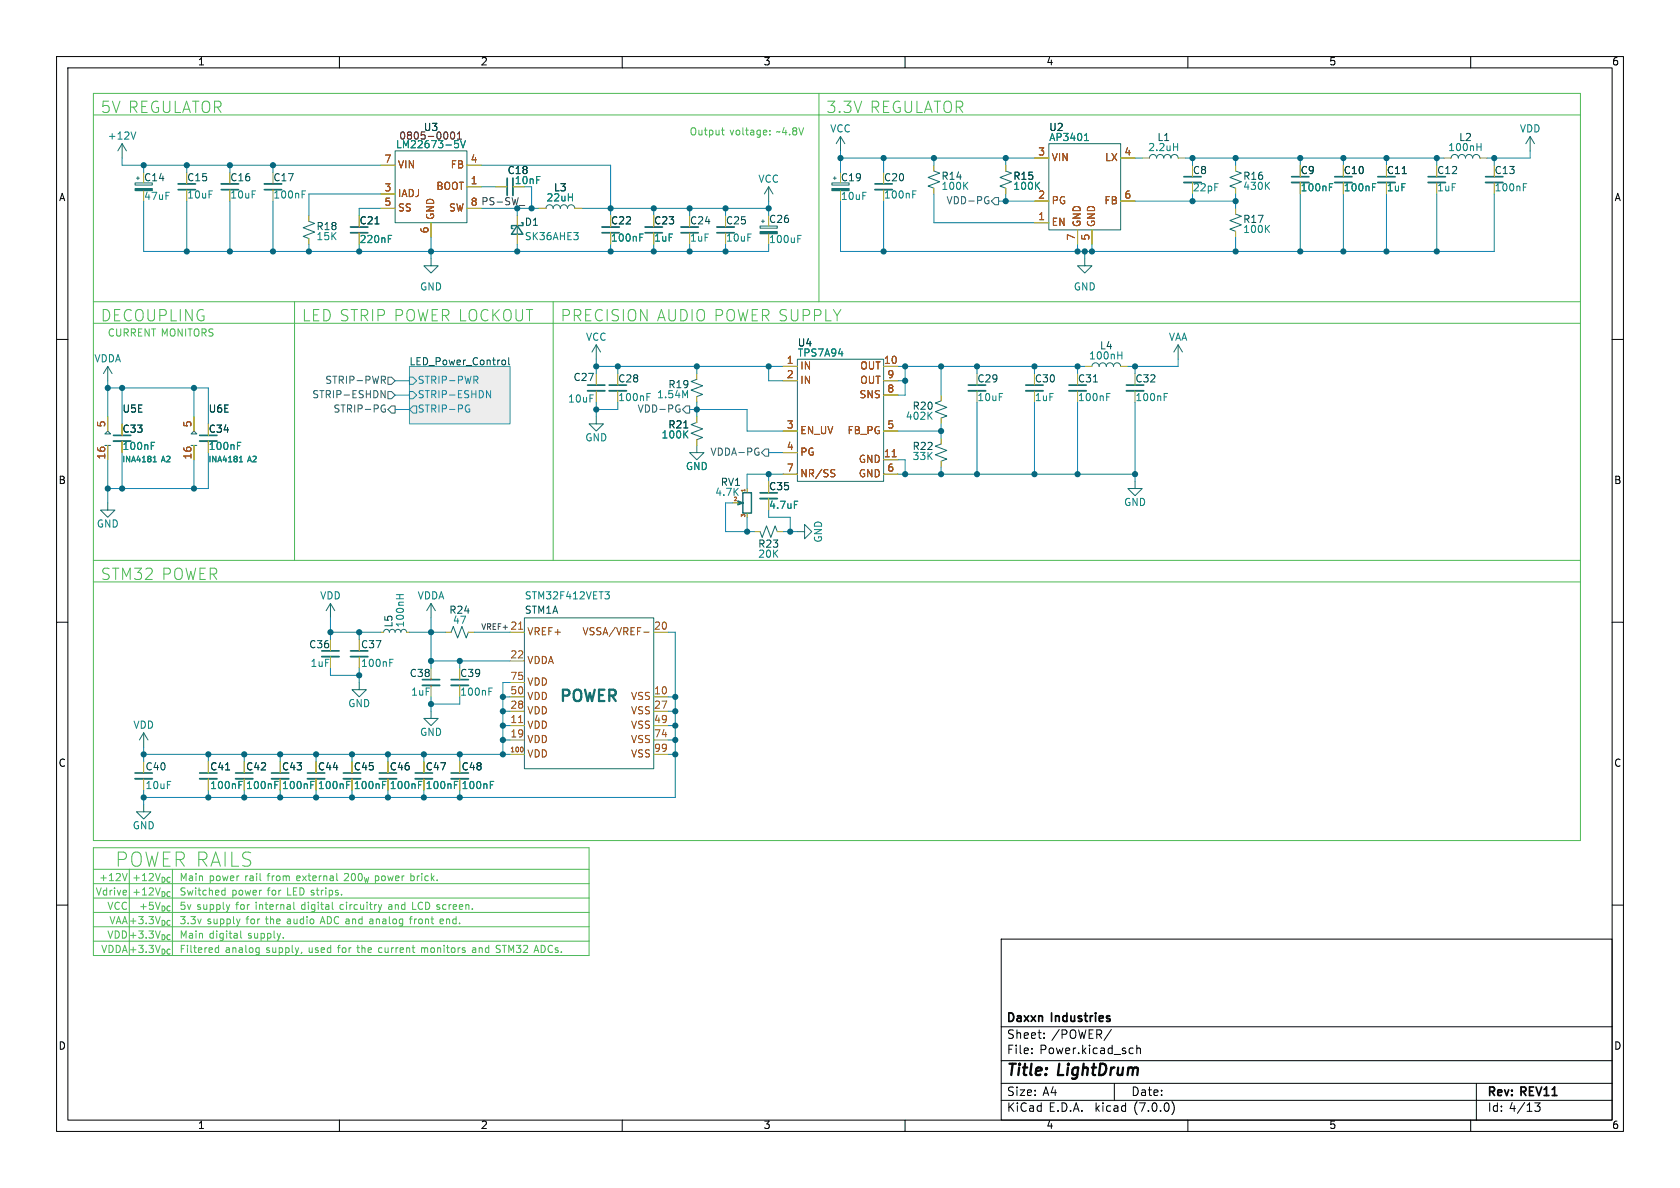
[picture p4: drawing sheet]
<svg xmlns="http://www.w3.org/2000/svg" width="297mm" height="210mm" viewBox="0 0 297 210" stroke-linecap="round" stroke-linejoin="round" font-family="sans-serif">
<g fill="none" stroke="#000" stroke-width=".18">
<path d="M10 10h277v190h-277zM12 12h273v186h-273zM60 10v2M110 10v2M160 10v2M210 10v2M260 10v2M10 60h2M285 60h2M10 110h2M285 110h2M10 160h2"/>
<path d="M285 160h2M177 166h108v32h-108zM60 198v2M110 198v2M160 198v2M177 194.5h108M177 191.5h108M177 187.5h108M177 181.5h108M182.4 186.1v.2M182.4 185.3v.2M184.6 183.4v.2"/>
<path d="M184.6 182.6v.2M196.5 182l-1.3 1.9M197 191.5v3M199.9 185.3h.4M200.3 186.2l-.4 .1M201 185.4l.2-.1h.3l.1 1M201 184.8v1.5M207.2 194.7a1.72 1.72 0 0 1 0 2.3M210 198v2M260 198v2M261 191.5v6.5M272.3 195l-.5 .5 .4 .2v.6l-.2 .2-.6-.1"/>
</g>
<path d="M72.4 64.8h17.8v10.1h-17.8z" fill="#ededed" stroke="#ededed" stroke-width=".18"/>
<path d="M72.4 64.8h17.8v10.1h-17.8z" fill="none" stroke="#2eb2b1" stroke-width=".18"/>
<path d="M72.4 66.7h.6l.7 .6-.7 .6h-.6zM72.4 69.2h.6l.7 .7-.7 .6h-.6zM73 71.8h.7v1.2h-.7l-.6-.6zM82.7 71.6h.3M82.8 72.3h.2v.4l-.3 .2M84.1 67.2l.4 .6M84.3 66.5l.2 .2-.1 .4-.1 .1M86 69l.7 1.3v-1.3" fill="none" stroke="#335faa" stroke-width=".18"/>
<path d="M89 63.6l.3 .1 .1 .2-.1 .5-.3 .1M89.9 63.2v1.1l.2 .2" fill="none" stroke="#005550" stroke-width=".18"/>
<g fill="none" stroke="#187164" stroke-width=".33">
<path d="M31.5 32.5h3M39.1 32.5h3.1M46.7 32.5h3.1M90.7 31.5v3M154.7 33.5h3M209.3 32.3h3M228.3 32.3h3.1M236 32.3h3M243.6 32.3h3M252.5 32.3h3M262.6 32.3h3.1M62 40.1h3"/>
<path d="M106.4 40.1h3.1M114 40.1h3.1M120.4 40.1h3M126.7 40.1h3.1M20.1 78h3M35.3 78h3.1M103.9 69.1h3M107.7 69.1h3M171.2 69.1h3M181.4 69.1h3M189 69.1h3M199.1 69.1h3.1"/>
<path d="M134.4 88.1h3M56.9 116.1h3M62 116.1h3M23.9 137.7h3M35.3 137.7h3.1M41.7 137.7h3M48 137.7h3.1M54.4 137.7h3M60.7 137.7h3.1M67.1 137.7h3M73.4 137.7h3.1M74.7 121.2h3"/>
<path d="M79.8 137.7h3M79.8 121.2h3"/>
</g>
<g fill="none" stroke="#187164" stroke-width=".3">
<path d="M31.5 33.5h3M39.1 33.5h3.1M46.7 33.5h3.1M89.7 31.5v3M154.7 32.5h3M209.3 31.2h3M228.3 31.2h3.1M236 31.2h3M243.6 31.2h3M252.5 31.2h3M262.6 31.2h3.1M62 41.1h3"/>
<path d="M106.4 41.1h3.1M114 41.1h3.1M120.4 41.1h3M126.7 41.1h3.1M20.1 77h3M35.3 77h3.1M103.9 68.1h3M107.7 68.1h3M171.2 68.1h3M181.4 68.1h3M189 68.1h3M199.1 68.1h3.1"/>
<path d="M134.4 87.1h3M56.9 115.1h3M62 115.1h3M23.9 136.7h3M35.3 136.7h3.1M41.7 136.7h3M48 136.7h3.1M54.4 136.7h3M60.7 136.7h3.1M67.1 136.7h3M73.4 136.7h3.1M74.7 120.1h3"/>
<path d="M79.8 136.7h3M79.8 120.1h3"/>
</g>
<g fill="none" stroke="#187164" stroke-width=".18">
<path d="M21.6 25.4l-.8 1.3M21.6 25.4v2.5M21.6 25.4l.8 1.3M23.9 32.3h3v.4h-3zM24.1 31.5h.5M24.4 31.2v.6M54.6 39.1l1 .4-2 .8 2 .7-2 .8 1 .4M69.8 26.7h12.7v12.7h-12.7zM91.4 39.9v1.5M96.5 36.8a.64 .64 0 0 1 .7-.6 .64 .64 0 0 1 .6 .6 .64 .64 0 0 1 .6-.6 .64 .64 0 0 1 .7 .6 .64 .64 0 0 1 .6-.6 .64 .64 0 0 1 .6 .6 .64 .64 0 0 1 .7-.6 .64 .64 0 0 1 .6 .6M134.4 40h3v.3h-3zM134.6 39.1h.5"/>
<path d="M134.9 38.9v.5M135.9 33l-.8 1.3M135.9 33v2.6M135.9 33l.8 1.3M147.1 32.3h3v.4h-3zM147.3 31.5h.5M147.6 31.2v.6M148.6 24.1l-.8 1.3M148.6 24.1v2.6M148.6 24.1l.8 1.3M165.1 30.2l1 .4-2 .8 2 .7-2 .8 1 .4M177.8 30.2l1 .4-2 .8 2 .7-2 .8 1 .4"/>
<path d="M185.4 25.4h12.7v15.2h-12.7zM203.2 27.9a.64 .64 0 0 1 .6-.6 .64 .64 0 0 1 .7 .6 .64 .64 0 0 1 .6-.6 .64 .64 0 0 1 .6 .6 .64 .64 0 0 1 .7-.6 .64 .64 0 0 1 .6 .6 .64 .64 0 0 1 .6-.6 .64 .64 0 0 1 .7 .6M218.4 30.2l1.1 .4-2.1 .8 2.1 .7-2.1 .8 1 .4M218.4 37.8l1.1 .4-2.1 .8 2.1 .8-2.1 .7 1 .4M256.5 27.9a.64 .64 0 0 1 .7-.6 .64 .64 0 0 1 .6 .6 .64 .64 0 0 1 .6-.6 .64 .64 0 0 1 .7 .6 .64 .64 0 0 1 .6-.6 .64 .64 0 0 1 .6 .6 .64 .64 0 0 1 .7-.6 .64 .64 0 0 1 .6 .6M270.5 24.1l-.8 1.3M270.5 24.1v2.6M270.5 24.1l.8 1.3M76.2 45.7v1.3h1.3l-1.3 1.3-1.3-1.3h1.3M191.8 45.7v1.3h1.2l-1.2 1.3-1.3-1.3h1.3M18.5 78.7h1.1M19 76.2l.6 .5h-1.1z"/>
<path d="M19 64.8l-.7 1.2M19 64.8v2.5M19 64.8l.8 1.2M33.8 76.7l.5-.5 .5 .5zM33.8 78.7h1M105.4 73.7v1.2h-1.3l1.3 1.3 1.3-1.3h-1.3M105.4 61l-.8 1.2M105.4 61v2.5M105.4 61l.8 1.2M123.2 74.7l-1 .4 2 .7-2 .8 2 .7-1 .4M123.2 67.1l-1 .3 2 .8-2 .8 2 .7-1 .4M123.2 78.7v1.3h-1.3l1.3 1.3 1.3-1.3h-1.3"/>
<path d="M141 63.5h15.2v21.6h-15.2zM166.4 70.9l-1 .3 2 .8-2 .8 2 .7-1 .4M166.4 78.5l-1 .4 2 .7-2 .8 2 .8-1 .3M193 64.8a.64 .64 0 0 1 .7-.7 .64 .64 0 0 1 .6 .7 .64 .64 0 0 1 .6-.7 .64 .64 0 0 1 .7 .7 .64 .64 0 0 1 .6-.7 .64 .64 0 0 1 .6 .7 .64 .64 0 0 1 .7-.7 .64 .64 0 0 1 .6 .7M208.3 61l-.8 1.2M208.3 61v2.5M208.3 61l.7 1.2M19 88.9v1.3h1.3l-1.3 1.2-1.2-1.2h1.2M134.4 94l.3 1 .8-2 .8 2 .7-2 .4 1M141 94h1.2v1.3l1.3-1.3-1.3-1.3v1.3M200.7 85.1v1.3h-1.3l1.3 1.2 1.2-1.2h-1.2M58.4 106.7l-.7 1.3"/>
<path d="M58.4 106.7v2.5M58.4 106.7l.8 1.3M67.8 111.8l.2-.4 .3-.1 .4 .1 .1 .4 .2-.4 .3-.1 .4 .1 .1 .4 .3-.5h.4l.3 .2 .1 .3 .1-.4 .4-.1 .3 .1 .2 .4M76.2 106.7l-.8 1.3M76.2 106.7v2.5M76.2 106.7l.8 1.3M79.8 111.8l.3-1.1 .8 2.1 .8-2.1 .7 2.1 .4-1M92.7 109.2h22.9v26.7h-22.9zM25.4 129.5l-.8 1.3M25.4 129.5v2.6M25.4 129.5l.8 1.3M63.5 120.7v1.2h1.3l-1.3 1.3-1.3-1.3h1.3"/>
<path d="M76.2 125.7v1.3h1.3l-1.3 1.3-1.3-1.3h1.3M25.4 142.2v1.3h1.3l-1.3 1.3-1.3-1.3h1.3"/>
</g>
<g fill="none" stroke="#128875" stroke-width=".18">
<path d="M24 23.3l-.4 1.3M53.4 33.7h.6M80.4 24.9h.6M80.5 25.3h.3l.3 .3-.1 .4-.5 .1M81.4 24.9l.5 1.2 .4-1.2M161.4 33.7h.6M191.7 24.9h.7M192 23.8l.1-.2v1.3M207.5 26h.7M208.2 25.4v1.2M235 32.5h.6M242.6 32.5h.6"/>
<path d="M261.1 26h.7M261.8 25.4v1.2M269.3 32.5h.6M68.7 41.6h.6M113.1 41.4h.6M141 41.6h.6M26.7 78.2h.6M42 78.2h.6M114.4 69.6h.6M121.1 70l.4-1v1.3M195.7 69.6h.6M197.6 62.8h.7"/>
<path d="M198.3 62.2v1.3M205.8 69.6h.6M27.1 81.6h.5M27.2 80.9l.2-.3v1M42.3 81.6h.6M42.4 80.9l.2-.3v1M140.4 88.6h.6M68.9 116.5h.6M70.1 105.1h1.2M70.7 105.1v.7M106.9 104.6h.8l-.4 .5 .4 .1v.4l-.2 .3h-.4M42.2 138.1h.6"/>
<path d="M48.6 138.1h.6M54.9 138.1h.6M61.3 138.1h.6M67.6 138.1h.6M74 138.1h.6M80.3 138.1h.6M86.4 121.6h.6M86.7 138.1h.6"/>
</g>
<g fill="none" stroke="#a0a006" stroke-width=".18">
<path d="M25.4 33.7v1.9M54.6 38.1v1M67.3 34.3h2.5M67.3 29.2h2.5M67.3 36.8h2.5M76.2 39.4v2.5M82.5 33h2.6M82.5 29.2h2.6M82.5 36.8h2.6M87.6 33h2.1M91.4 38.1v1.8M95.2 36.8h1.3"/>
<path d="M101.6 36.8h1.3M148.6 33.7v1.9M165.1 29.2v1M165.1 33.3v1M177.8 29.2v1M177.8 33.3v1M182.9 27.9h2.5M182.9 39.4h2.5M182.9 35.6h2.5M198.1 27.9h2.6M198.1 35.6h2.6M201.9 27.9h1.3"/>
<path d="M208.3 27.9h1.2M218.4 29.2v1M218.4 33.3v1M218.4 36.8v1M255.3 27.9h1.2M261.6 27.9h1.3M54.6 42.2v1M63.5 41.1v2.1M91.4 41.4v1.8M135.9 41.3v1.9M190.5 40.6v2.6M193 40.6v2.6"/>
<path d="M218.4 40.9v1M19 73.7v2.5M19 78.7v2.6M34.3 73.7v2.5M34.3 78.7v2.6M105.4 66v2.1M105.4 69.1v2M109.2 69.1v2M123.2 66v1.1M123.2 70.1v1M123.2 73.7v1M123.2 77.7v1"/>
<path d="M138.4 64.8h2.6M138.4 67.3h2.6M138.4 76.2h2.6M156.2 64.8h2.5M156.2 67.3h2.5M156.2 76.2h2.5M156.2 69.9h2.5M166.4 69.9v1M166.4 73.9v1M166.4 77.5v1M172.7 69.1v2M182.9 69.1v2"/>
<path d="M190.5 69.1v2M191.8 64.8h1.2M198.1 64.8h1.3M200.7 69.1v2M129.5 88.9h1M132.1 86.4v.6M133.3 94h1.1M135.9 88.1v2.1M137.4 94h1M138.4 80h2.6M138.4 83.8h2.6M156.2 81.3h2.5"/>
<path d="M156.2 83.8h2.5M166.4 81.5v1.1M58.4 113v2.1M58.4 116.1v2M63.5 116.1v2M67.3 111.8h.5M71.9 111.8h.5M76.2 118.1v2M78.7 111.8h1.1M82.8 111.8h1M90.2 111.8h2.5M90.2 116.8h2.5"/>
<path d="M115.6 111.8h2.5M25.4 137.7v2M36.8 137.7v2M43.2 137.7v2M49.5 137.7v2M55.9 137.7v2M62.2 137.7v2M68.6 137.7v2M74.9 137.7v2M76.2 121.2v2M81.3 121.2v2M81.3 137.7v2"/>
<path d="M90.2 123.2h2.5M90.2 133.4h2.5M90.2 128.3h2.5M90.2 130.8h2.5M90.2 125.7h2.5M90.2 120.7h2.5M115.6 123.2h2.5M115.6 133.4h2.5M115.6 128.3h2.5M115.6 130.8h2.5M115.6 125.7h2.5"/>
</g>
<g fill="#187164" stroke="#187164" stroke-width=".18">
<path d="M23.9 33.3h3v.4h-3z"/>
<path d="M130.4 88.5l1 .4h-.2h.2l-1 .4z"/>
<path d="M134.4 40.9h3v.4h-3z"/>
<path d="M147.1 33.3h3v.4h-3z"/>
</g>
<path d="M79.9 24.6a.72 .72 0 0 1 .2-1.3 .79 .79 0 0 1 0 1.3M80.9 24.6h.7M80.9 23.7l.3-.4v1.3" fill="none" stroke="#840084" stroke-width=".18"/>
<path d="M91.4 39.9l1.1 1.5h-2.1zM92.2 39.4h.3v.5h-2.1v.5h.3M131.3 87.1h1.5v3.6h-1.5z" fill="none" stroke="#187164" stroke-width=".25"/>
<path d="M157.7 80.7h.7M91.7 111.2h.7M91.7 127.7h.7M92.5 132.2v.5" fill="none" stroke="#8c5a0a" stroke-width=".18"/>
<path d="M147.3 83.7l.3 .2-.3 .4M147.4 83l.2 .1M113.8 111.7h1" fill="none" stroke="#b02c04" stroke-width=".18"/>
<g fill="none" stroke="#345372" stroke-width=".18">
<path d="M174.5 34.8h.3M174.6 35.5h.2v.4l-.3 .1M175.3 35.6l.6-.7h.6v1.3h-.6zM67.4 69l.7 1.3v-1.3M67.4 66.5h.5l.2 .2-.1 .4-.6 .1M67.6 71.6h.5M67.7 67.2l.4 .6M67.9 72.3h.2v.4l-.2 .2-.3-.1M68.6 66.7h.6l.6 .6-.6 .6h-.6zM68.6 69.2h.6l.6 .7-.6 .6h-.6zM69.2 71.8h.6v1.2h-.6l-.6-.6zM119.9 71.6h.3"/>
<path d="M120 72.3h.2v.4l-.3 .2M121.3 71.8h.6v1.2h-.6l-.7-.6zM133.9 79.9h.3v.5l-.3 .1M134 79.2l.1 .1M134.6 80l.7-.6h.6v1.2h-.6z"/>
</g>
<path d="M91.8 36.3h1" fill="none" stroke="#2d4364" stroke-width=".18"/>
<g fill="none" stroke="#4eb955" stroke-width=".18">
<path d="M16.5 16.5h262.9v132.1h-262.9zM144.8 16.5v36.8M16.5 20.3h262.9M127.5 23h.5M127.8 23.8l.2 .1M136.1 23.7v.2M136.1 23.1v.1M16.5 53.3h262.9M16.5 57.2h262.9M52.1 53.3v45.8M97.8 53.3v45.8M16.5 99.1h262.9"/>
<path d="M16.5 102.9h262.9M16.5 149.9h87.6v19h-87.6zM16.5 156.2h87.6M16.5 158.8h87.6M16.5 153.7h87.6M22.3 157.4l.1 .3-.6 .1M22.5 154.4l-.4 1.3M22.9 153.7v15.2M30.5 153.7v15.2M39.4 157.4h.4M39.8 156.9v1.3M39.8 158.2h-.4"/>
<path d="M40.6 159.9l-.3 .9M51.9 159.5v1.1l.2 .2M58.7 159.5v1.1l.2 .2M59.5 154.4v1.1l.2 .2M67.5 159.9l-.3 .9M72.6 154.4v1.3M72.6 155.6l.2 .1M72.8 154.8l-.2 .1M72.9 159.5v1.3h.7M16.5 166.4h87.6M16.5 161.3h87.6M16.5 163.8h87.6"/>
<path d="M38.2 168.3h.4M38.2 167.6h.4M38.6 167.1v1.3M42.4 162.5l-.3 .8M42.6 164.6v1.1l.1 .1M45.5 167.5l.3 .1M45.8 168.3l-.3 .1M45.8 167.5v1.1l-.2 .2M50.1 165.7v.1M53.4 168.3l-.2 .3M65.5 162.5h-.1M65.5 162.8l-.2 .2 .2 .3"/>
<path d="M72.4 162.5h.5M72.7 162l-.1 .2v1.1M74.5 167.5v.9M74.7 167.5l-.2 .2M78.2 162.5h-.2l-.2 .1 .1 .6 .3 .1M78.4 162.8l-.6 .1M83.9 167.5l-.3 .1M84 167.9h-.3l-.2 .2 .1 .2 .4 .1M87.7 168.3l.5 .1M87.7 167.5l.1 .2 .4 .1M88.3 167.1h-.3l-.3 .3"/>
</g>
<g fill="none" stroke="#0b7fb0" stroke-width=".18">
<path d="M21.6 27.9v1.3h45.7M25.4 35.6v8.9h110.5v-1.3M25.4 29.2v1.3M33 29.2v1.3M33 35.6v8.9M40.6 29.2v1.3M40.6 35.6v8.9M48.3 29.2v1.3M48.3 35.6v8.9M67.3 36.8h-3.8v1.3M67.3 34.3h-12.7v3.8M85.1 36.8h10.1"/>
<path d="M85.1 33h2.5M85.1 29.2h22.8v8.9M91.4 36.8v1.3M94 33v3.8M102.9 36.8h33M115.6 36.8v1.3M121.9 36.8v1.3M128.3 36.8v1.3M135.9 35.6v2.5M148.6 27.9h34.3M148.6 26.7v3.8M156.2 27.9v2.6"/>
<path d="M156.2 35.6v8.9M165.1 27.9v1.3M165.1 34.3v5.1h17.8M176.5 35.6h6.4M177.8 27.9v1.3M177.8 34.3v1.3M200.7 35.6h17.7M200.7 27.9h1.2M209.5 27.9h45.8M210.8 27.9v1.3M210.8 34.3v1.3M218.4 27.9v1.3"/>
<path d="M218.4 34.3v2.5M229.9 27.9v1.3M229.9 34.3v10.2M237.5 27.9v1.3M237.5 34.3v10.2M245.1 27.9v1.3M245.1 34.3v10.2M254 27.9v1.3M254 34.3v10.2M264.2 34.3v10.2h-115.6v-8.9M264.2 27.9v1.3M270.5 26.7v1.2h-7.6"/>
<path d="M54.6 43.2v1.3M63.5 43.2v1.3M76.2 41.9v3.8M91.4 43.2v1.3M107.9 43.2v1.3M115.6 43.2v1.3M121.9 43.2v1.3M128.3 43.2v1.3M190.5 43.2v1.3M191.8 44.5v1.2M193 43.2v1.3M218.4 41.9v2.6"/>
<path d="M19 68.6h17.8v6.3M19 67.3v6.4M21.6 68.6v6.3M34.3 68.6v5.1M69.8 72.4h2.6M69.8 67.3h2.6M69.8 69.9h2.6M105.4 64.8h33M105.4 63.5v2.5M105.4 71.1v2.6M109.2 71.1v1.3h-3.8M109.2 64.8v1.2"/>
<path d="M121.9 72.4h10.2v3.8h6.3M123.2 64.8v1.2M123.2 71.1v2.6M135.9 64.8v2.5h2.5M158.7 64.8h33.1M158.7 76.2h7.7M158.7 67.3h1.3M160 64.8v5.1h-1.3M166.4 64.8v5.1M166.4 74.9v2.6M172.7 64.8v1.2M172.7 71.1v12.7"/>
<path d="M182.9 64.8v1.2M182.9 71.1v12.7M190.5 64.8v1.2M190.5 71.1v12.7M200.7 64.8v1.2M200.7 71.1v14M208.3 63.5v1.3h-8.9M19 81.3v7.6M21.6 80v6.4M34.3 81.3v5.1M36.8 80v6.4h-17.8M129.5 88.9h-1.2v5.1h5"/>
<path d="M132.1 91.4v2.6M135.9 83.8v1.3M135.9 90.2v1.2h3.8v2.6M135.9 80h2.5M138.4 94h2.6M138.4 83.8h-6.3v2.6M158.7 83.8h42M158.7 81.3h1.3v2.5M166.4 82.6v1.2M58.4 111.8h8.9M58.4 109.2v3.8M58.4 118.1v1.3h5.1"/>
<path d="M63.5 111.8v1.2M63.5 118.1v2.6M72.4 111.8h6.3M76.2 109.2v8.9M76.2 116.8h14M81.3 116.8v1.3M83.8 111.8h6.4M118.1 111.8h1.3v29.2h-94M25.4 132.1v2.5M25.4 139.7v2.5M25.4 133.4h64.8M36.8 133.4v1.2"/>
<path d="M36.8 139.7v1.3M43.2 133.4v1.2M43.2 139.7v1.3M49.5 133.4v1.2M49.5 139.7v1.3M55.9 133.4v1.2M55.9 139.7v1.3M62.2 133.4v1.2M62.2 139.7v1.3M68.6 133.4v1.2M68.6 139.7v1.3M74.9 133.4v1.2"/>
<path d="M74.9 139.7v1.3M76.2 123.2v2.5M81.3 123.2v1.3h-5.1M81.3 133.4v1.2M81.3 139.7v1.3M88.9 125.7h1.3M88.9 130.8h1.3M88.9 128.3h1.3M88.9 123.2h1.3M90.2 120.7h-1.3v12.7M118.1 133.4h1.3M118.1 125.7h1.3"/>
<path d="M118.1 130.8h1.3M118.1 128.3h1.3M118.1 123.2h1.3"/>
</g>
<g fill="#056887" stroke="#056887" stroke-width=".18">
<circle cx="40.6" cy="44.5" r=".46"/>
<circle cx="34.3" cy="86.4" r=".46"/>
<circle cx="21.6" cy="86.4" r=".46"/>
<circle cx="19" cy="86.4" r=".46"/>
<circle cx="34.3" cy="68.6" r=".46"/>
<circle cx="21.6" cy="68.6" r=".46"/>
<circle cx="19" cy="68.6" r=".46"/>
<circle cx="107.9" cy="36.8" r=".46"/>
<circle cx="91.4" cy="44.5" r=".46"/>
<circle cx="109.2" cy="64.8" r=".46"/>
<circle cx="107.9" cy="44.5" r=".46"/>
<circle cx="105.4" cy="64.8" r=".46"/>
<circle cx="105.4" cy="72.4" r=".46"/>
<circle cx="48.3" cy="29.2" r=".46"/>
<circle cx="40.6" cy="29.2" r=".46"/>
<circle cx="33" cy="29.2" r=".46"/>
<circle cx="48.3" cy="44.5" r=".46"/>
<circle cx="54.6" cy="44.5" r=".46"/>
<circle cx="63.5" cy="44.5" r=".46"/>
<circle cx="25.4" cy="29.2" r=".46"/>
<circle cx="33" cy="44.5" r=".46"/>
<circle cx="135.9" cy="64.8" r=".46"/>
<circle cx="128.3" cy="44.5" r=".46"/>
<circle cx="123.2" cy="64.8" r=".46"/>
<circle cx="128.3" cy="36.8" r=".46"/>
<circle cx="135.9" cy="36.8" r=".46"/>
<circle cx="121.9" cy="36.8" r=".46"/>
<circle cx="121.9" cy="44.5" r=".46"/>
<circle cx="123.2" cy="72.4" r=".46"/>
<circle cx="115.6" cy="44.5" r=".46"/>
<circle cx="115.6" cy="36.8" r=".46"/>
<circle cx="94" cy="36.8" r=".46"/>
<circle cx="76.2" cy="44.5" r=".46"/>
<circle cx="25.4" cy="141" r=".46"/>
<circle cx="25.4" cy="133.4" r=".46"/>
<circle cx="36.8" cy="133.4" r=".46"/>
<circle cx="43.2" cy="141" r=".46"/>
<circle cx="49.5" cy="133.4" r=".46"/>
<circle cx="49.5" cy="141" r=".46"/>
<circle cx="43.2" cy="133.4" r=".46"/>
<circle cx="139.7" cy="94" r=".46"/>
<circle cx="119.4" cy="123.2" r=".46"/>
<circle cx="119.4" cy="128.3" r=".46"/>
<circle cx="119.4" cy="125.7" r=".46"/>
<circle cx="135.9" cy="83.8" r=".46"/>
<circle cx="132.1" cy="94" r=".46"/>
<circle cx="81.3" cy="141" r=".46"/>
<circle cx="74.9" cy="141" r=".46"/>
<circle cx="58.4" cy="111.8" r=".46"/>
<circle cx="63.5" cy="111.8" r=".46"/>
<circle cx="76.2" cy="116.8" r=".46"/>
<circle cx="81.3" cy="116.8" r=".46"/>
<circle cx="74.9" cy="133.4" r=".46"/>
<circle cx="76.2" cy="124.5" r=".46"/>
<circle cx="76.2" cy="111.8" r=".46"/>
<circle cx="62.2" cy="141" r=".46"/>
<circle cx="55.9" cy="133.4" r=".46"/>
<circle cx="68.6" cy="141" r=".46"/>
<circle cx="68.6" cy="133.4" r=".46"/>
<circle cx="63.5" cy="119.4" r=".46"/>
<circle cx="62.2" cy="133.4" r=".46"/>
<circle cx="55.9" cy="141" r=".46"/>
<circle cx="36.8" cy="141" r=".46"/>
<circle cx="81.3" cy="133.4" r=".46"/>
<circle cx="88.9" cy="130.8" r=".46"/>
<circle cx="119.4" cy="133.4" r=".46"/>
<circle cx="119.4" cy="130.8" r=".46"/>
<circle cx="88.9" cy="125.7" r=".46"/>
<circle cx="88.9" cy="128.3" r=".46"/>
<circle cx="88.9" cy="123.2" r=".46"/>
<circle cx="88.9" cy="133.4" r=".46"/>
<circle cx="229.9" cy="44.5" r=".46"/>
<circle cx="218.4" cy="44.5" r=".46"/>
<circle cx="218.4" cy="35.6" r=".46"/>
<circle cx="210.8" cy="35.6" r=".46"/>
<circle cx="229.9" cy="27.9" r=".46"/>
<circle cx="237.5" cy="44.5" r=".46"/>
<circle cx="210.8" cy="27.9" r=".46"/>
<circle cx="218.4" cy="27.9" r=".46"/>
<circle cx="160" cy="64.8" r=".46"/>
<circle cx="160" cy="67.3" r=".46"/>
<circle cx="156.2" cy="44.5" r=".46"/>
<circle cx="172.7" cy="64.8" r=".46"/>
<circle cx="190.5" cy="64.8" r=".46"/>
<circle cx="193" cy="44.5" r=".46"/>
<circle cx="191.8" cy="44.5" r=".46"/>
<circle cx="190.5" cy="44.5" r=".46"/>
<circle cx="156.2" cy="27.9" r=".46"/>
<circle cx="148.6" cy="27.9" r=".46"/>
<circle cx="177.8" cy="27.9" r=".46"/>
<circle cx="165.1" cy="27.9" r=".46"/>
<circle cx="177.8" cy="35.6" r=".46"/>
<circle cx="200.7" cy="64.8" r=".46"/>
<circle cx="200.7" cy="83.8" r=".46"/>
<circle cx="182.9" cy="83.8" r=".46"/>
<circle cx="190.5" cy="83.8" r=".46"/>
<circle cx="182.9" cy="64.8" r=".46"/>
<circle cx="254" cy="27.9" r=".46"/>
<circle cx="245.1" cy="44.5" r=".46"/>
<circle cx="264.2" cy="27.9" r=".46"/>
<circle cx="254" cy="44.5" r=".46"/>
<circle cx="237.5" cy="27.9" r=".46"/>
<circle cx="245.1" cy="27.9" r=".46"/>
<circle cx="166.4" cy="83.8" r=".46"/>
<circle cx="172.7" cy="83.8" r=".46"/>
<circle cx="166.4" cy="76.2" r=".46"/>
<circle cx="166.4" cy="64.8" r=".46"/>
<circle cx="160" cy="83.8" r=".46"/>
</g>
<text font-size="3.5" fill="#4eb955" x="20.3" y="153.7">POWER RAILS</text>
<g font-size="2.8" fill="#4eb955">
<text x="17.8" y="20.3">5V REGULATOR</text>
<text x="146" y="20.3">3.3V REGULATOR</text>
<text x="17.8" y="57.2">DECOUPLING</text>
<text x="53.3" y="57.2">LED STRIP POWER LOCKOUT</text>
<text x="99.1" y="57.2">PRECISION AUDIO POWER SUPPLY</text>
<text x="17.8" y="102.9">STM32 POWER</text>
</g>
<text font-size="2.8" fill="#187164" x="98.7" y="124.7">POWER</text>
<g font-size="2.8">
<text x="178" y="190.8">Title:</text>
<text x="187.1" y="190.8">LightDrum</text>
</g>
<g font-size="2.1">
<text x="178" y="183.9">Sheet:</text>
<text x="178" y="181.1">Daxxn</text>
<text x="185.9" y="183.9">/POWER/</text>
<text x="186" y="181.1">Industries</text>
<text x="178" y="186.6">File:</text>
<text x="183.8" y="186.6">Power.kicad_sch</text>
<text x="178" y="196.8">KiCad</text>
<text x="178" y="194">Size:</text>
<text x="184.3" y="194">A4</text>
<text x="185.4" y="196.8">E.D.A.</text>
<text x="193.7" y="196.8">kicad</text>
<text x="200" y="194">Date:</text>
<text x="200.6" y="196.8">(7.0.0)</text>
<text x="263" y="194.2">Rev:</text>
<text x="263" y="196.8">Id: 4/13</text>
<text x="269" y="194.2">REV11</text>
</g>
<g font-size="1.8">
<text x="35" y="11.8">1</text>
<text x="85" y="11.8">2</text>
<text x="135" y="11.8">3</text>
<text x="185" y="11.8">4</text>
<text x="235" y="11.8">5</text>
<text x="285" y="11.8">6</text>
<text x="10.4" y="35.8">A</text>
<text x="285.4" y="35.8">A</text>
<text x="10.3" y="85.8">B</text>
<text x="285.3" y="85.8">B</text>
<text x="10.3" y="135.8">C</text>
<text x="285.3" y="135.8">C</text>
<text x="10.3" y="185.8">D</text>
<text x="285.3" y="185.8">D</text>
<text x="35" y="199.8">1</text>
<text x="85" y="199.8">2</text>
<text x="135" y="199.8">3</text>
<text x="185" y="199.8">4</text>
<text x="235" y="199.8">5</text>
<text x="285" y="199.8">6</text>
</g>
<g font-size="1.8" fill="#840084">
<text x="74.9" y="23.4">U3</text>
<text x="69.9" y="26.5">LM22673-5V</text>
<text x="70.5" y="25">0805-0001</text>
</g>
<g font-size="1.8" fill="#128875">
<text x="146.7" y="23.7">VCC</text>
<text x="185.4" y="23.4">U2</text>
<text x="268.6" y="23.7">VDD</text>
<text x="19" y="25">+12V</text>
<text x="185.4" y="25.2">AP3401</text>
<text x="202.9" y="27">2.2uH</text>
<text x="204.6" y="25.2">L1</text>
<text x="256" y="27">100nH</text>
<text x="257.9" y="25.2">L2</text>
<text x="25.4" y="35.6">47uF</text>
<text x="33" y="35.4">10uF</text>
<text x="40.6" y="35.4">10uF</text>
<text x="48.3" y="35.4">100nF</text>
<text x="89.7" y="31.1">C18</text>
<text x="96.5" y="35.9">22uH</text>
<text x="97.9" y="34.1">L3</text>
<text x="134" y="32.6">VCC</text>
<text x="148.6" y="35.6">10uF</text>
<text x="156.2" y="35.4">100nF</text>
<text x="166.4" y="32.1">R14</text>
<text x="166.4" y="33.8">100K</text>
<text x="179.1" y="32.1">R15</text>
<text x="179.1" y="33.8">100K</text>
<text x="210.8" y="34.1">22pF</text>
<text x="219.7" y="32.1">R16</text>
<text x="219.7" y="33.8">430K</text>
<text x="254" y="34.1">1uF</text>
<text x="264.2" y="34.1">100nF</text>
<text x="219.7" y="39.7">R17</text>
<text x="219.7" y="41.5">100K</text>
<text x="55.9" y="42.7">15K</text>
<text x="63.5" y="43.2">220nF</text>
<text x="92.7" y="42.7">SK36AHE3</text>
<text x="121.9" y="43">1uF</text>
<text x="128.3" y="43">10uF</text>
<text x="135.9" y="43.2">100uF</text>
<text x="74.2" y="51.6">GND</text>
<text x="189.8" y="51.6">GND</text>
<text x="16.6" y="64.3">VDDA</text>
<text x="103.5" y="60.5">VCC</text>
<text x="141" y="61.5">U4</text>
<text x="141" y="63.3">TPS7A94</text>
<text x="192.5" y="63.8">100nH</text>
<text x="194.4" y="62">L4</text>
<text x="206.6" y="60.5">VAA</text>
<text x="100.4" y="71.4">10uF</text>
<text x="116.1" y="70.7">1.54M</text>
<text x="118.1" y="68.9">R19</text>
<text x="172.7" y="71.2">10uF</text>
<text x="182.9" y="71.2">1uF</text>
<text x="190.5" y="71.2">100nF</text>
<text x="200.7" y="71.2">100nF</text>
<text x="116.9" y="77.8">100K</text>
<text x="118.1" y="76">R21</text>
<text x="160.1" y="74.5">402K</text>
<text x="161.3" y="72.7">R20</text>
<text x="103.4" y="78.3">GND</text>
<text x="121.2" y="83.4">GND</text>
<text x="161.3" y="79.8">R22</text>
<text x="161.3" y="81.6">33K</text>
<text x="126.4" y="87.9">4.7K</text>
<text x="127.4" y="86.2">RV1</text>
<text x="198.7" y="89.7">GND</text>
<text x="17.1" y="93.5">GND</text>
<text x="135.9" y="90.2">4.7uF</text>
<text x="145.6" y="96" transform="rotate(-90 145.6 96)">GND</text>
<text x="134" y="97.1">R23</text>
<text x="134" y="98.9">20K</text>
<text x="56.5" y="106.2">VDD</text>
<text x="73.8" y="106.2">VDDA</text>
<text x="92.7" y="106.2">STM32F412VET3</text>
<text x="69.7" y="111" transform="rotate(-90 69.7 111)">L5</text>
<text x="71.7" y="111" transform="rotate(-90 71.7 111)">100nH</text>
<text x="80" y="110.6">47</text>
<text x="54.8" y="118.2">1uF</text>
<text x="63.8" y="118.2">100nF</text>
<text x="61.5" y="125.3">GND</text>
<text x="72.6" y="123.3">1uF</text>
<text x="81.3" y="123.3">100nF</text>
<text x="23.5" y="129.1">VDD</text>
<text x="74.2" y="130.4">GND</text>
<text x="25.7" y="139.8">10uF</text>
<text x="37.1" y="139.8">100nF</text>
<text x="43.4" y="139.8">100nF</text>
<text x="49.8" y="139.8">100nF</text>
<text x="56.1" y="139.8">100nF</text>
<text x="62.5" y="139.8">100nF</text>
<text x="68.8" y="139.8">100nF</text>
<text x="75.2" y="139.8">100nF</text>
<text x="81.5" y="139.8">100nF</text>
<text x="23.4" y="146.9">GND</text>
</g>
<g font-size="1.8" fill="#8c5a0a">
<text x="67.9" y="29">7</text>
<text x="83.2" y="29">4</text>
<text x="183.5" y="27.7">3</text>
<text x="198.7" y="27.7">4</text>
<text x="67.9" y="34">3</text>
<text x="83.2" y="32.8">1</text>
<text x="183.5" y="35.3">2</text>
<text x="198.7" y="35.3">6</text>
<text x="67.9" y="36.6">5</text>
<text x="75.9" y="41.3" transform="rotate(-90 75.9 41.3)">6</text>
<text x="83.2" y="36.6">8</text>
<text x="183.5" y="39.1">1</text>
<text x="190.2" y="42.6" transform="rotate(-90 190.2 42.6)">7</text>
<text x="192.8" y="42.6" transform="rotate(-90 192.8 42.6)">5</text>
<text x="139" y="64.5">1</text>
<text x="156.2" y="64.5">10</text>
<text x="139" y="67.1">2</text>
<text x="156.8" y="69.6">8</text>
<text x="156.8" y="67.1">9</text>
<text x="18.8" y="75.6" transform="rotate(-90 18.8 75.6)">5</text>
<text x="34" y="75.6" transform="rotate(-90 34 75.6)">5</text>
<text x="139" y="75.9">3</text>
<text x="156.8" y="75.9">5</text>
<text x="18.8" y="81.3" transform="rotate(-90 18.8 81.3)">16</text>
<text x="34" y="81.3" transform="rotate(-90 34 81.3)">16</text>
<text x="139" y="79.8">4</text>
<text x="139" y="83.6">7</text>
<text x="156.2" y="81">11</text>
<text x="156.8" y="83.6">6</text>
<text x="90.2" y="111.5">21</text>
<text x="115.6" y="111.5">20</text>
<text x="90.2" y="116.6">22</text>
<text x="90.2" y="125.5">28</text>
<text x="90.2" y="122.9">50</text>
<text x="90.2" y="120.4">75</text>
<text x="115.6" y="122.9">10</text>
<text x="115.6" y="125.5">27</text>
<text x="90.2" y="128">11</text>
<text x="90.2" y="130.6">19</text>
<text x="115.6" y="128">49</text>
<text x="115.6" y="130.6">74</text>
<text x="115.6" y="133.1">99</text>
</g>
<g font-size="1.8" fill="#4eb955">
<text x="121.9" y="24.1">Output</text>
<text x="129" y="24.1">voltage:</text>
<text x="137.4" y="24.1">~4.8V</text>
<text x="19" y="59.7">CURRENT MONITORS</text>
<text x="17.4" y="156">+12V</text>
<text x="23.2" y="156">+12V_{DC}Main</text>
<text x="37" y="156">power</text>
<text x="43.4" y="156">rail</text>
<text x="47.5" y="156">from</text>
<text x="52.7" y="156">external</text>
<text x="61.3" y="156">200_{W}</text>
<text x="66.8" y="156">power</text>
<text x="73.2" y="156">brick.</text>
<text x="16.8" y="158.5">Vdrive</text>
<text x="18.9" y="161">VCC</text>
<text x="23.2" y="158.5">+12V_{DC}Switched</text>
<text x="24.4" y="161">+5V_{DC}5v supply</text>
<text x="41" y="158.5">power</text>
<text x="41.8" y="161">for</text>
<text x="45.4" y="161">internal</text>
<text x="47.4" y="158.5">for</text>
<text x="50.9" y="158.5">LED strips.</text>
<text x="53.6" y="161">digital</text>
<text x="60.5" y="161">circuitry</text>
<text x="69.2" y="161">and</text>
<text x="73.5" y="161">LCD screen.</text>
<text x="18.9" y="166.1">VDD+3.3V_{DC}Main</text>
<text x="19.2" y="163.6">VAA+3.3V_{DC}3.3v</text>
<text x="36.6" y="163.6">supply</text>
<text x="37" y="166.1">digital</text>
<text x="43.6" y="163.6">for</text>
<text x="43.9" y="166.1">supply.</text>
<text x="47.2" y="163.6">the</text>
<text x="51" y="163.6">audio</text>
<text x="57.1" y="163.6">ADC and</text>
<text x="66" y="163.6">analog</text>
<text x="73.3" y="163.6">front</text>
<text x="78.7" y="163.6">end.</text>
<text x="17.8" y="168.7">VDDA+3.3V_{DC}Filtered</text>
<text x="39.8" y="168.7">analog</text>
<text x="47.1" y="168.7">supply,</text>
<text x="54.7" y="168.7">used</text>
<text x="60" y="168.7">for</text>
<text x="63.6" y="168.7">the</text>
<text x="67.4" y="168.7">current</text>
<text x="75.1" y="168.7">monitors</text>
<text x="84.3" y="168.7">and</text>
<text x="88.6" y="168.7">STM32 ADCs.</text>
</g>
<g font-size="1.8" fill="#b02c04">
<text x="185.9" y="28.8">VIN</text>
<text x="195.2" y="28.8">LX</text>
<text x="70.4" y="35.1">IADJ</text>
<text x="70.4" y="30">VIN</text>
<text x="77" y="33.8">BOOT</text>
<text x="79.6" y="30">FB</text>
<text x="70.4" y="37.7">SS</text>
<text x="77" y="38.9" transform="rotate(-90 77 38.9)">GND</text>
<text x="79.3" y="37.7">SW</text>
<text x="185.9" y="40.2">EN</text>
<text x="185.9" y="36.4">PG</text>
<text x="191.3" y="40.1" transform="rotate(-90 191.3 40.1)">GND</text>
<text x="193.9" y="40.1" transform="rotate(-90 193.9 40.1)">GND</text>
<text x="195.1" y="36.4">FB</text>
<text x="141.5" y="65.6">IN</text>
<text x="151.9" y="65.6">OUT</text>
<text x="141.5" y="68.1">IN</text>
<text x="151.8" y="70.7">SNS</text>
<text x="151.9" y="68.1">OUT</text>
<text x="141.5" y="77">EN_UV</text>
<text x="149.7" y="77">FB_PG</text>
<text x="141.5" y="80.8">PG</text>
<text x="151.7" y="82.1">GND</text>
<text x="141.5" y="84.6">NR/SS</text>
<text x="151.7" y="84.6">GND</text>
<text x="93.2" y="112.6">VREF+</text>
<text x="102.8" y="112.6">VSSA/VREF-</text>
<text x="93.2" y="117.7">VDDA</text>
<text x="93.2" y="124">VDD</text>
<text x="93.2" y="121.5">VDD</text>
<text x="111.4" y="124">VSS</text>
<text x="93.2" y="129.1">VDD</text>
<text x="93.2" y="131.6">VDD</text>
<text x="93.2" y="126.6">VDD</text>
<text x="111.4" y="126.6">VSS</text>
<text x="111.4" y="129.1">VSS</text>
<text x="111.4" y="131.6">VSS</text>
<text x="93.2" y="134.2">VDD</text>
<text x="111.4" y="134.2">VSS</text>
</g>
<g font-size="1.8" fill="#005550">
<text x="25.4" y="32.3">C14</text>
<text x="33" y="32.3">C15</text>
<text x="40.6" y="32.3">C16</text>
<text x="48.3" y="32.3">C17</text>
<text x="148.6" y="32.3">C19</text>
<text x="156.2" y="32.3">C20</text>
<text x="210.8" y="31.1">C8</text>
<text x="254" y="31.1">C12</text>
<text x="264.2" y="31.1">C13</text>
<text x="55.9" y="41">R18</text>
<text x="92.7" y="40.2">D1</text>
<text x="121.9" y="39.9">C24</text>
<text x="128.3" y="39.9">C25</text>
<text x="135.9" y="39.7">C26</text>
<text x="72.4" y="64.8">LED_Power_Control</text>
<text x="101.3" y="67.6">C27</text>
<text x="109.2" y="67.9">C28</text>
<text x="172.7" y="67.9">C29</text>
<text x="182.9" y="67.9">C30</text>
<text x="190.5" y="67.9">C31</text>
<text x="200.7" y="67.9">C32</text>
<text x="21.6" y="73.2">U5E</text>
<text x="36.8" y="73.2">U6E</text>
<text x="79.4" y="108.8">R24</text>
<text x="92.7" y="108.8">STM1A</text>
<text x="54.6" y="114.9">C36</text>
<text x="63.8" y="114.9">C37</text>
<text x="72.4" y="120">C38</text>
<text x="81.3" y="120">C39</text>
<text x="25.7" y="136.5">C40</text>
</g>
<g font-size="1.8" fill="#a0a006">
<text x="90.9" y="32.8">10nF</text>
<text x="229.9" y="31.1">C9</text>
<text x="229.9" y="34.1">100nF</text>
<text x="237.5" y="31.1">C10</text>
<text x="237.5" y="34.1">100nF</text>
<text x="245.1" y="31.1">C11</text>
<text x="245.1" y="34.1">1uF</text>
<text x="63.5" y="39.9">C21</text>
<text x="108" y="39.9">C22</text>
<text x="115.6" y="39.9">C23</text>
<text x="108" y="43">100nF</text>
<text x="115.6" y="43">1uF</text>
<text x="21.6" y="76.8">C33</text>
<text x="36.8" y="76.8">C34</text>
<text x="21.6" y="79.8">100nF</text>
<text x="36.8" y="79.8">100nF</text>
<text x="135.9" y="86.9">C35</text>
<text x="37.1" y="136.5">C41</text>
<text x="43.4" y="136.5">C42</text>
<text x="49.8" y="136.5">C43</text>
<text x="56.1" y="136.5">C44</text>
<text x="62.5" y="136.5">C45</text>
<text x="68.8" y="136.5">C46</text>
<text x="75.2" y="136.5">C47</text>
<text x="81.5" y="136.5">C48</text>
</g>
<text font-size="1.8" fill="#056887" x="83.2" y="36.6">8 PS-SW_</text>
<g font-size="1.8" fill="#345372">
<text x="167.2" y="36.4">VDD-PG</text>
<text x="55.1" y="70.7">STRIP-ESHDN</text>
<text x="57.4" y="68.1">STRIP-PWR</text>
<text x="109.2" y="71.2">100nF</text>
<text x="58.8" y="73.2">STRIP-PG</text>
<text x="112.6" y="73.2">VDD-PG</text>
<text x="125.5" y="80.8">VDDA-PG</text>
</g>
<g font-size="1.8" fill="#335faa">
<text x="73.9" y="68.1">STRIP-PWR</text>
<text x="73.9" y="70.7">STRIP-ESHDN</text>
<text x="73.9" y="73.2">STRIP-PG</text>
</g>
<g font-size="1.4" fill="#128875">
<text x="21.6" y="82">INA4181</text>
<text x="28.5" y="82">A2</text>
<text x="36.8" y="82">INA4181</text>
<text x="43.8" y="82">A2</text>
</g>
<text font-size="1.4" fill="#2d4364" x="85.1" y="111.5">VREF+</text>
<text font-size="1.2" fill="#8c5a0a" x="90.1" y="133.1">100</text>
<g font-size=".9" fill="#8c5a0a">
<text x="129.6" y="88.6">2</text>
<text x="131.8" y="87.1" transform="rotate(-90 131.8 87.1)">1</text>
<text x="131.8" y="91.6" transform="rotate(-90 131.8 91.6)">3</text>
</g>
</svg>
